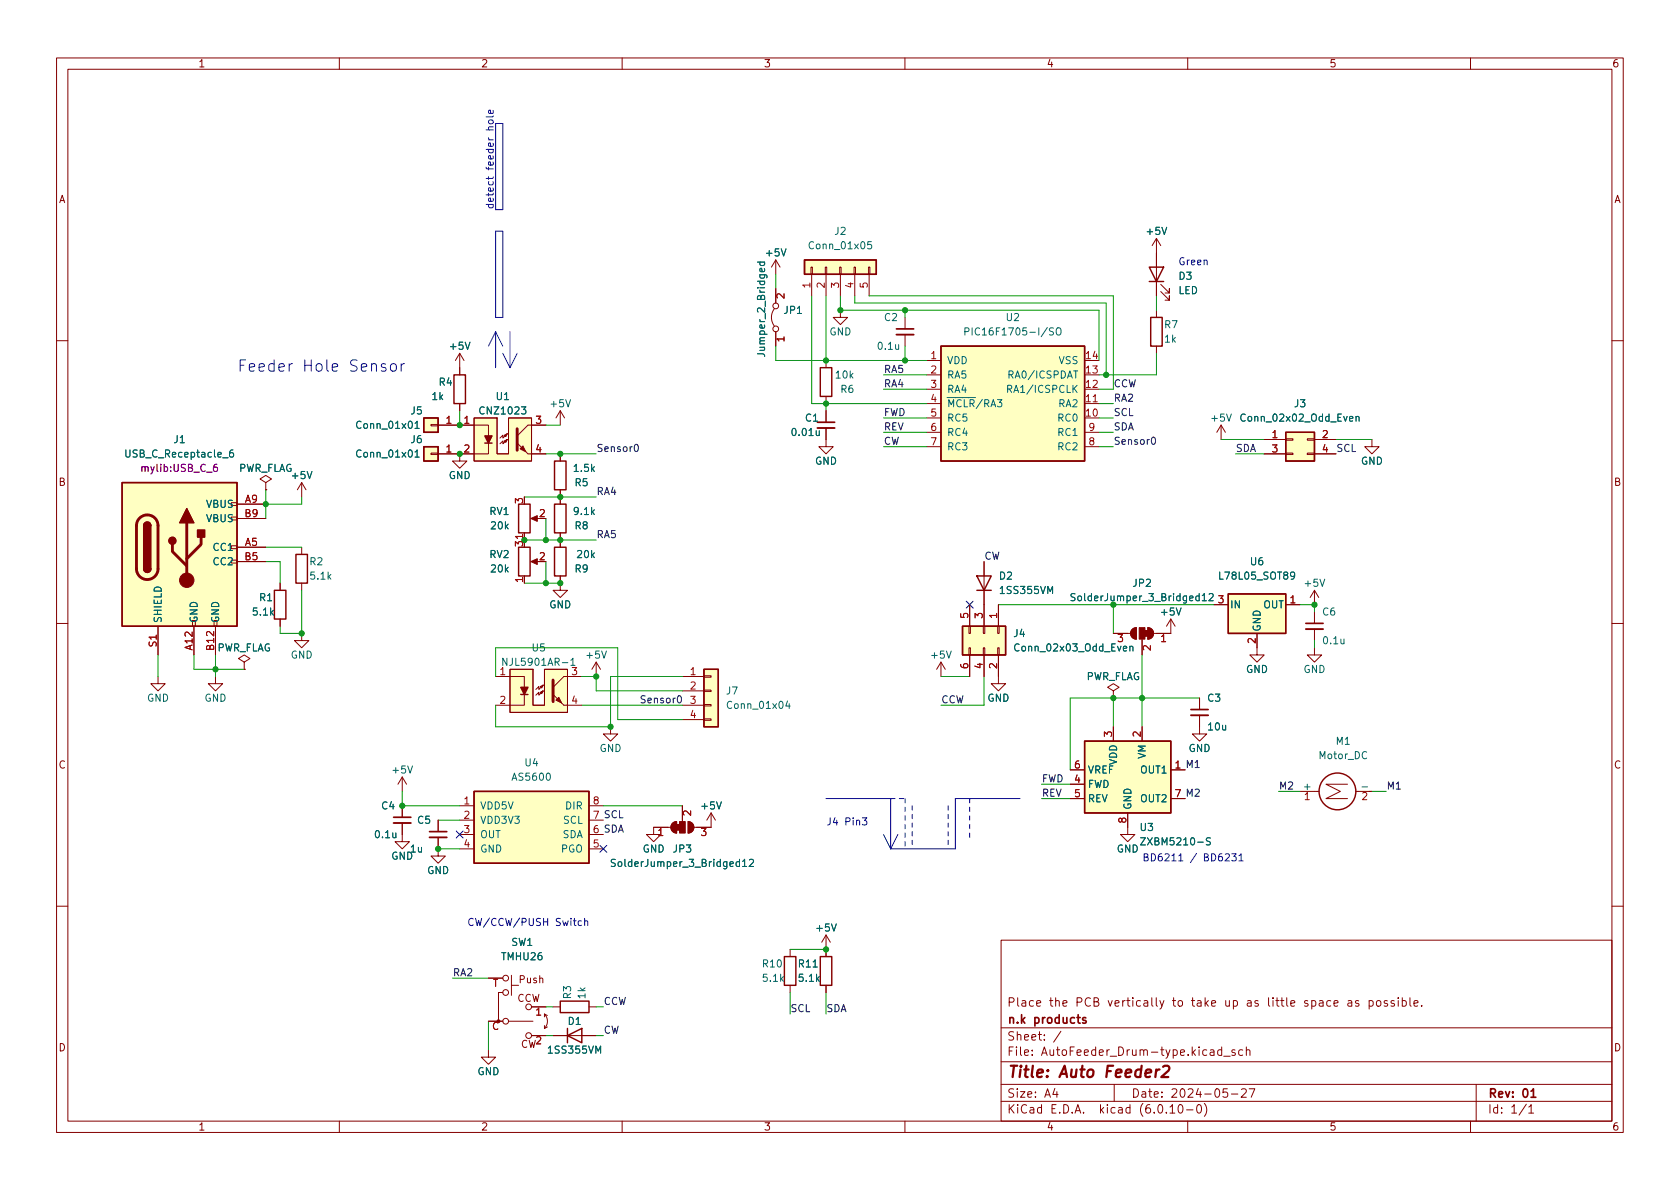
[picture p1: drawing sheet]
<svg xmlns="http://www.w3.org/2000/svg" width="297mm" height="210mm" viewBox="0 0 297 210" stroke-linecap="round" stroke-linejoin="round" font-family="sans-serif">
<g fill="none" stroke="#840000" stroke-width=".18">
<path d="M10 10.2h277v190.1h-277zM12 12.2h273v186.1h-273zM60 10.2v2M110 10.2v2M160 10.2v2M210 10.2v2M260 10.2v2M136.9 54.6a2.54 2.54 0 0 0 0 3.1M137.2 46v2.5M137.2 51v2.6M137.2 58.7v2.5M137.2 46l-.8 1.2"/>
<path d="M137.2 46l.7 1.2M143.4 47.2h.2v1.3h-.2zM143.5 48.5v3.8M145.9 47.2h.3v1.3h-.3zM146 48.5v3.8M148.5 47.2h.2v1.3h-.2zM148.6 54.9v1.2h1.3l-1.3 1.3-1.3-1.3h1.3M148.6 48.5v3.8M151 47.2h.3v1.3h-.3zM151.1 48.5v3.8M153.5 47.2h.3v1.3h-.3zM153.7 48.5v3.8"/>
<path d="M160 56.1v2.1M160 59.2v2M204.5 42.2v10.1M204.5 54.9v1.2M204.5 42.2l-.8 1.2M204.5 42.2l.7 1.2M205.2 51.6l1.6 1.5v-.8v.8h-.8M205.2 50.3l1.6 1.5v-.8v.8h-.8M10 60.2h2M76.2 75.1h1.3v.2h-1.3zM77.5 75.2h8.9v1.9M81.3 62.5l-.8 1.2"/>
<path d="M81.3 62.5v3.8M81.3 71.4v1.2M81.3 62.5l.7 1.2M83.8 73.9h4.1v6.4h2v-6.4h4.1v7.6h-10.2zM86.4 78.4v1.9h-8.9M89.2 77l.5-.3-.3 .5zM89.7 76.7l-.8 .8v-.5l-.5 .5M89.7 77.7l-.3 .5-.2-.2 .5-.3-.8 .8v-.5l-.5 .5M96.5 75.2h-3.2l-1.9 1.9M99.1 72.6l-.8 1.3M99.1 72.6v2.6M99.1 72.6l.7 1.3"/>
<path d="M146 75.7v3.3h1.3l-1.3 1.3-1.2-1.3h1.2M146 63.7v1.3M146 70.1v1.3M146 72.6v2.1M163.8 63.7h2.6M163.8 71.4h2.6M163.8 66.3h2.6M163.8 68.8h2.6M163.8 73.9h2.6M163.8 76.4h2.6M163.8 79h2.6M191.8 71.4h2.5"/>
<path d="M191.8 76.4h2.5M191.8 79h2.5M204.5 61.2v1.3M215.9 75.2l-.8 1.2M215.9 75.2v2.5M215.9 75.2l.8 1.2M223.5 77.7h3.8M227.3 77.6h1.3v.2h-1.3zM231.1 77.6h1.3v.2h-1.3zM232.4 77.7h3.8M242.6 77.7v1.3h1.2l-1.2 1.3-1.3-1.3h1.3M285 60.2h2"/>
<path d="M40.9 96.5h1v.5h-1zM40.9 91.4h1v.5h-1zM40.9 88.9h1v.5h-1zM41.9 96.8h5.1M41.9 89.1h5.1M41.9 99.3h5.1M41.9 91.7h5.1M47 85.3l1-.6-1-.6-1 .6 1 .6v1.3M47 86.6h.1M53.3 85.3l-.7 1.3M53.3 85.3v2.6M53.3 96.8v1.2"/>
<path d="M53.3 85.3l.8 1.3M76.2 80.1h1.3v.3h-1.3zM81.3 80.3v1.2h1.2l-1.2 1.3-1.3-1.3h1.3M93.3 80.3h3.2M94.2 99.3h1M94.2 91.7h1M99.1 80.3v1.2M99.1 86.6v2.5M99.1 94.2v2.6M174 99.3v11.4M223.5 80.3h3.8M227.3 80.1h1.3v.3h-1.3z"/>
<path d="M231.1 80.1h1.3v.3h-1.3zM232.4 80.3h3.8M10 110.2h2M27.9 119.6v1.3h1.3l-1.3 1.3-1.2-1.3h1.2M27.9 110.7v5.1M34.3 110.7v5.1M38.1 119.6v1.3h1.3l-1.3 1.3-1.3-1.3h1.3M38.1 110.7v5.1M43.2 117.1l1-.6-1-.7-1 .7 1 .6v1.3M43.2 118.4h.1M49.5 103.1v1.3M49.5 109.5v1.2"/>
<path d="M53.3 112v1.3h1.3l-1.3 1.2-1.2-1.2h1.2M53.3 103.1v1.3M87.6 119.6h5.1v1.9M90.2 118.4h4v6.3h2.1v-6.3h4v7.6h-10.1zM99.1 101.8v2.6h1.2l-1.2 1.3-1.3-1.3h1.3M102.9 119.6h-3.2l-1.9 1.9M105.4 117.1l-.8 1.3M105.4 117.1v2.5M105.4 117.1l.8 1.3M120.6 119.6h3.9M124.5 119.5h1.2v.3h-1.2zM166.4 117.1l-.8 1.3"/>
<path d="M166.4 117.1v2.5M166.4 117.1l.7 1.3M171.3 110.7h.3v1.3h-.3zM171.3 114.5h.3v1.3h-.3zM171.4 106.9v3.8M171.4 115.8v3.8M173.9 110.7h.2v1.3h-.2zM173.9 114.5h.2v1.3h-.2zM174 115.8v3.8M176.4 110.7h.3v1.3h-.3zM176.4 114.5h.3v1.3h-.3zM176.5 115.8v5.1h1.3l-1.3 1.3-1.2-1.3h1.2"/>
<path d="M176.5 106.9v3.8M196.8 112h3.1M200.2 111.3l.7-.3v2a1.02 1.02 0 0 1-.9-.6 1.02 1.02 0 0 1 .2-1.1zM201.9 113v2.8M202.9 111a1.02 1.02 0 0 1 1.1 1 1.02 1.02 0 0 1-1.1 1zM207 109.5l-.8 1.2M207 109.5v2.5h-3M207 109.5l.8 1.2M214.6 106.9h2.6M222.2 112v3.8h1.3l-1.3 1.3-1.2-1.3h1.2M227.3 106.9h2.6M232.4 114.5v1.3h1.3l-1.3 1.3-1.3-1.3h1.3"/>
<path d="M232.4 104.4l-.8 1.3M232.4 104.4v2.5M232.4 108.2v2M232.4 111.2v2.1M232.4 104.4l.8 1.3M285 110.2h2M71.1 137.4l-.7 1.3M71.1 137.4v2.5M71.1 137.4l.8 1.3M92.7 122.8v1.9h-5.1M95.5 121.4l.5-.2-.2 .5zM96 121.2l-.7 .7v-.5l-.6 .5"/>
<path d="M96 122.2l-.2 .5-.3-.3 .5-.2-.7 .7v-.5l-.6 .5M99.7 124.7h3.2M107.9 128.5v1.3h1.3l-1.3 1.3-1.2-1.3h1.2M120.6 122.2h3.9M120.6 124.7h3.9M120.6 127.2h3.9M124.5 127.1h1.2v.3h-1.2zM124.5 124.6h1.2v.2h-1.2zM124.5 122h1.2v.3h-1.2zM189.2 136.1h2.6M189.2 138.7h2.6M196.8 122.2l1.1-.7-1.1-.6-1 .6 1 .7v1.2"/>
<path d="M196.8 123.4h.1M196.8 128.5v2.6M201.9 128.5v2.6M207 136.1h2.5M212.1 126.5v3.3h1.3l-1.3 1.3-1.3-1.3h1.3M212.1 123.4v2.1M229.9 139.9h3.3M238.3 138.7h-3.9l2.6 1.2-2.6 1.3h3.9M239.7 139.9h2.9M71.1 145.5v3.3h1.3l-1.3 1.3-1.3-1.3h1.3M71.1 142.5v2M77.5 148.1v3.3h1.2l-1.2 1.2-1.3-1.2h1.3"/>
<path d="M77.5 145v2.1M81.3 142.5h2.5M81.3 145h2.5M81.3 147.6h2.5M81.3 150.1h2.5M104.1 142.5h2.6M104.1 145h2.6M104.1 147.6h2.6M104.1 150.1h2.6M118.6 146.3h-3v1.3h1.2l-1.2 1.2-1.3-1.2h1.3M119.6 145.3a1.02 1.02 0 0 0-1 1 1.02 1.02 0 0 0 1 1M119.6 145.3v2"/>
<path d="M120.6 142.5v2.8M121.7 145.3v2M121.7 145.3a1.02 1.02 0 0 1 1 1 1.02 1.02 0 0 1-1 1M125.7 143.8v2.5h-3M125.7 143.8l-.7 1.2M125.7 143.8l.8 1.2M189.2 141.2h2.6M199.4 143.8v3.8h1.3l-1.3 1.2-1.3-1.2h1.3M207 141.2h2.5M10 160.2h2M86.4 173h2.5M88.9 175.5h-.8v5.1"/>
<path d="M90.4 174.2h1.3M90.4 172.5v3.5M94 178h2.5M96.3 179.3v.5M96.3 179.3l.5 .3M96.3 179.3a1.8 1.8 0 0 1 0 2.6M97.8 178h1.3M104.1 178h1.3M139.7 167.9v1.3M139.7 174.2v1.3M146 165.3v3.9M146 174.2v1.3"/>
<path d="M146 165.3l-.7 1.3M146 165.3l.8 1.3M177 166.3h108v32h-108zM235.9 177.4l.7-.1-.1-.3-.4-.1-.2 .2v.8h.6M238.4 177h.5l.1 .9M239 177.3l-.5 .1a.29 .29 0 0 0-.2 .2 .29 .29 0 0 0 .2 .3h.5M240.2 177l-.3-.1-.3 .2 .1 .3 .5 .1v.4h-.6M242.1 177l.4-.1 .3 .3v.4l-.2 .3h-.5M242.1 176.9v1.5M243.5 177l.4-.1 .2 .3v.4l-.2 .3h-.4l-.1-.3v-.4zM245.3 177l-.4-.1-.2 .2 .1 .3 .5 .1v.4h-.6M246.5 177l-.4-.1-.2 .2 .1 .3 .5 .1v.4h-.6"/>
<path d="M247.2 176.4v.2M247.2 176.9v1M247.9 177l.5-.1 .2 .3v.4l-.1 .3h-.6M247.9 176.4v1.5M249.3 176.4v1.3l.2 .2M250 177.4l.7-.1-.1-.3-.4-.1-.2 .2 .1 .8h.5M251.4 177.8v.1M285 160.2h2M60 198.3v2M86.4 185.7v1.2h1.2l-1.2 1.3-1.3-1.3h1.3M86.4 180.6h2.5M89.9 180.6h4.3"/>
<path d="M94 183.1h2.5M96.3 181.4v.5M96.8 181.6l-.5 .3M97.8 183.1h7.6M110 198.3v2M160 198.3v2M177 194.8h108M177 191.8h108M177 187.8h108M177 181.8h108M186.5 192.5l-.4 1h1M186.9 193v1"/>
<path d="M187.6 182.4l-1.3 1.9M197 191.8v3M206.9 195.8l.4-.5v1.5M206.9 196.8h.8M208.5 195.4l.1-.1a.81 .81 0 0 1 .6 .7 .81 .81 0 0 1-.3 .8h-.1a.81 .81 0 0 1-.6-.6 .81 .81 0 0 1 .3-.8zM209.8 196.3h1.1M210 198.3v2M211.8 195.4l.1-.1a.81 .81 0 0 1 .6 .7 .81 .81 0 0 1-.3 .8h-.1a.81 .81 0 0 1-.6-.6 .81 .81 0 0 1 .3-.8zM212.9 195.1a1.72 1.72 0 0 1 0 2.3M216 185.7l-.4-.1-.3 .3v.4l.1 .3h.6M216 185.1v1.5M216.4 186.8h1.1"/>
<path d="M217 192.5h-.7l-.1 .7 .2-.1 .5 .1 .2 .2-.1 .5-.2 .1-.6-.1M217.7 193.5h1.2M218.4 185.7l-.4-.1-.2 .2 .1 .3 .5 .1v.4h-.6M219.5 192.7l.6-.2 .2 .2 .1 .3-1 1h1M219.7 185.7l-.4-.1-.3 .3v.4l.1 .3h.6M220.4 185.8l.2-.2 .3 .1 .1 .9M220.4 185.1v1.5M220.9 192.5h1l-.7 1.5M260 198.3v2M261 191.8v6.5M269.9 195.3l-1.3 1.9M270.3 195.8l.4-.5v1.5"/>
<path d="M270.3 196.8h.9"/>
<circle cx="137.2" cy="54.1" r=".51"/>
<circle cx="137.2" cy="58.2" r=".51"/>
<circle cx="89.4" cy="175.5" r=".51"/>
<circle cx="89.4" cy="173" r=".51"/>
<circle cx="93.5" cy="178" r=".51"/>
<circle cx="89.4" cy="180.6" r=".51"/>
<circle cx="93.5" cy="183.1" r=".51"/>
</g>
<path d="M158.5 58.2h3M144.5 74.7h3.1M230.9 110.2h3M210.6 125.5h3M69.6 144.5h3M75.9 147.1h3.1M192 180l-.4-.1-.2 .2 .1 .3 .5 .1v.4h-.6M270.7 193l.4-.5v1.5M270.7 194h.9" fill="none" stroke="#840000" stroke-width=".3"/>
<path d="M204.4 189.1l-.1 1.4M205 189.1l-.4 .1-.2 .3M205.6 188.7l.4-.2h.4a.45 .45 0 0 1 .3 .5l-.1 .3-1.3 1.2h1.3" fill="none" stroke="#840000" stroke-width=".4"/>
<g fill="none" stroke="#006464" stroke-width=".18">
<path d="M133.9 46.4h1.3M134.4 46.4l-.1 .3 .3 .3 .5-.2v-.4M154.1 42.7h-.6l-.1 .6 .2-.1 .4 .1 .1 .2v.4l-.2 .1-.5-.1M170.6 58.6h.6l.1-.2v-.3l-.7-.1v1.2M186.8 58.2l.3-.2a.43 .43 0 0 1 .5 .4v.4a.42 .42 0 0 1-.4 .5 .42 .42 0 0 1-.4-.5zM41.2 79.6h-.4a.86 .86 0 0 0 0 1.2l.4-.1 .1-.4-.2-.3-.4 .1-.1 .2M73.4 74.8l.4-.3v1.3M73.4 79.9l.4-.3v1.2M73.4 75.8h.7M178.2 68.8l.6-.1 .1-.1-.1-.3-.6-.2v1.3M178.4 66.3l.6-.1 .1-.2v-.3l-.7-.1v1.3M178.5 68.8l.4 .6"/>
<path d="M239.8 73.8l.1-.2 .3 .1 .1 .8M239.8 73.6v.9M73.4 80.8h.7M89.6 116.4v1.3l-.7-1.3v1.3M100.9 116.8l.4-.4v1.3M190.1 105h-.5l-.2 .1v.3l.6 .3 .1 .3-.3 .2h-.4M199.8 114.4l.2-.1h.3v.8M199.8 114.3v.8M212.6 105.3l.3-.3v1.2M212.6 106.2h.7M213.8 105.1l.5-.1 .2 .3-.8 .9h.8M139.2 124l-.3 .9h.8"/>
<path d="M139.5 124.4v.9M108.8 152h-.5l-.2 .1v.3l.6 .3 .1 .3-.2 .2h-.5M131.3 152.3l.4-.3v1.2M131.3 153.2h.7M132.5 152.1l.5-.1 .2 .3-.8 .9h.8M201.7 148.1h.8l-.8 1.3h.8M214 148.2l-.5-.1-.2 .2v.3l.6 .3 .1 .3-.2 .2h-.5"/>
</g>
<g fill="#ffffc2" stroke="#ffffc2" stroke-width=".18">
<path d="M142.2 46h12.7v2.5h-12.7z"/>
<path d="M227.3 76.4h5.1v5.1h-5.1z"/>
<path d="M166.4 61.2h25.4v20.3h-25.4z"/>
<path d="M83.8 73.9h4.1v6.4h2v-6.4h4.1v7.6h-10.2z"/>
<path d="M74.9 73.9h2.6v2.5h-2.6z"/>
<path d="M21.6 85.3h20.3v25.4h-20.3z"/>
<path d="M83.8 139.9h20.3v12.7h-20.3z"/>
<path d="M74.9 79h2.6v2.5h-2.6z"/>
<path d="M124.5 118.4h2.5v10.1h-2.5z"/>
<path d="M217.2 105h10.1v7h-10.1z"/>
<path d="M90.2 118.4h4v6.3h2.1v-6.3h4v7.6h-10.1z"/>
<path d="M170.2 110.7h7.6v5.1h-7.6z"/>
<path d="M191.8 131.1h15.2v12.7h-15.2z"/>
</g>
<g fill="none" stroke="#840000" stroke-width=".25">
<path d="M142.2 46h12.7v2.5h-12.7zM203.2 47.2h2.5l-1.2 2.6zM203.2 49.8h2.5M203.5 56.1h2v5.1h-2zM74.9 73.9h2.6v2.5h-2.6zM74.9 79h2.6v2.5h-2.6zM80.3 66.3h2v5.1h-2zM85.7 78.4h1.3M145 65h2.1v5.1h-2.1zM166.4 61.2h25.4v20.3h-25.4zM227.3 76.4h5.1v5.1h-5.1zM21.6 85.3h20.3v25.4h-20.3z"/>
<path d="M25.4 93a.64 .64 0 0 1 .6-.7 .64 .64 0 0 1 .7 .7M52.3 98h2.1v5.1h-2.1zM91.7 89.1h2v5.1h-2zM91.7 96.8h2v5h-2zM98 96.8h2.1v5h-2.1zM98 81.5h2.1v5.1h-2.1zM98 89.1h2.1v5.1h-2.1zM25.4 100.6a.64 .64 0 0 0 .6 .6 .64 .64 0 0 0 .7-.6M48.5 104.4h2v5.1h-2zM124.5 118.4h2.5v10.1h-2.5zM170.2 110.7h7.6v5.1h-7.6zM172.7 101.8h2.6l-1.3 2.6z"/>
<path d="M172.7 104.4h2.6M217.2 105h10.1v7h-10.1zM83.8 139.9h20.3v12.7h-20.3zM92.1 122.8h1.2M191.8 131.1h15.2v12.7h-15.2zM99.1 177h5v2.1h-5zM138.7 169.2h2v5h-2zM145 169.2h2.1v5h-2.1zM100.3 183.1l2.6-1.2v2.5zM100.3 181.9v2.5"/>
<circle cx="236.5" cy="139.9" r="3.3"/>
</g>
<g fill="#840000" stroke="#840000" stroke-width=".18">
<path d="M91.4 78.4l1.9 1.9z"/>
<path d="M92.5 78.9l.5 1-1.1-.5z"/>
<path d="M93.9 91.7l1.1-.5v1z"/>
<path d="M119.6 145.8h.5v1h-.5z"/>
<path d="M118.9 145.6l.7-.3v2a1.02 1.02 0 0 1-.9-.6 1.02 1.02 0 0 1 .2-1.1z"/>
<path d="M120.1 145.3h1.1v2h-1.1z"/>
<path d="M121.7 145.3a1.02 1.02 0 0 1 1 1 1.02 1.02 0 0 1-1 1z"/>
<path d="M93.9 99.3l1.1-.5v1z"/>
<path d="M97.8 122.8l1.9 1.9z"/>
<path d="M98.3 123.8l.5-.5 .5 1z"/>
<path d="M202.4 111.5h.5v1h-.5z"/>
<path d="M202.9 111a1.02 1.02 0 0 1 1.1 1 1.02 1.02 0 0 1-1.1 1z"/>
<path d="M201.4 111h1v2h-1z"/>
<path d="M200.2 111.3l.7-.3v2a1.02 1.02 0 0 1-.9-.6 1.02 1.02 0 0 1 .2-1.1z"/>
<circle cx="33" cy="102.6" r="1.27"/>
</g>
<path d="M91.4 75.8v3.8M24.7 91.6a1.91 1.91 0 0 1 2.1-.4 1.91 1.91 0 0 1 1.1 1.8v7.6a1.91 1.91 0 0 1-1.9 1.9 1.91 1.91 0 0 1-1.9-1.9v-7.8l.2-.6zM30.5 96.3v1.2l2.5 2.6M33 92.5v10.1M35.6 95v1.3l-2.6 2.5M97.8 120.3v3.8" fill="none" stroke="#840000" stroke-width=".51"/>
<g fill="#840000" stroke="#840000" stroke-width=".25">
<path d="M85.7 77.1h1.3l-.6 1.3z"/>
<path d="M25.4 100.6h1.3a.64 .64 0 0 1-.7 .6 .64 .64 0 0 1-.6-.6z"/>
<path d="M25.4 93h1.3v7.6h-1.3z"/>
<path d="M25.6 92.5a.64 .64 0 0 1 .7-.1 .64 .64 0 0 1 .4 .6h-1.3z"/>
<path d="M33 89.9l1.3 2.6h-2.6z"/>
<path d="M34.9 93.7h1.3v1.3h-1.3z"/>
<path d="M92.1 121.5h1.2l-.6 1.3z"/>
<circle cx="30.5" cy="95.6" r=".63"/>
</g>
<path d="M158.5 59.2h3M144.5 75.7h3.1M230.9 111.2h3M210.6 126.5h3M69.6 145.5h3M75.9 148.1h3.1" fill="none" stroke="#840000" stroke-width=".33"/>
<path d="M38.3 82.1l-.3 .1a.85 .85 0 0 0 0 1.2l.4-.1 .1-.5-.3-.2h-.3l-.2 .2" fill="none" stroke="#840084" stroke-width=".18"/>
<path d="M112.3 78.7l.1-.1a.68 .68 0 0 1 .5 .6 .68 .68 0 0 1-.5 .6l-.1-.1-.2-.3zM203.8 77.4l.1-.1a.68 .68 0 0 1 .4 .6 .68 .68 0 0 1-.4 .7 .84 .84 0 0 1-.1-1.2zM119.9 123.1l.2-.1a.68 .68 0 0 1 .4 .7 .68 .68 0 0 1-.4 .6l-.2-.1-.1-.4z" fill="none" stroke="#0f0f0f" stroke-width=".18"/>
<g fill="none" stroke="#0000c2" stroke-width=".18">
<path d="M87.2 19.5v.4l-.2 .2-.6-.1v-.5h.3l.1 .6M86.4 21.3l.6-.1 .2 .1v.3l-.2 .3h-.4l-.2-.3zM87.2 20.5l-.2 .2h-1M87.6 21.8h1.3v15.3h-1.3zM87.6 40.9h1.3v15.2h-1.3zM68.2 64.4l-.5-.1-.3 .3 .1 .3 .7 .2 .1 .2-.1 .2-.2 .1-.6-.1M69.1 64.5a.54 .54 0 0 1 .6-.2 .54 .54 0 0 1 .4 .4v.6a.54 .54 0 0 1-.5 .4 .54 .54 0 0 1-.6-.4zM70.9 64.3v1.3M71.5 64.3a.51 .51 0 0 0-.6 .4M146 141.2h11.5v8.9M152.5 144.6h.8l-.5 .5 .4 .1v.6l-.2 .1-.5-.1M156.2 147.6l1.3 2.5"/>
<path d="M158.7 147.6l-1.2 2.5M180.3 141.2h-11.4v8.9h-11.4M216.6 151.1l.5-.1 .3 .3-.8 .9h.8M217.8 151h.8l-.4 .5 .3 .1v.5l-.2 .1-.5-.1M219.1 151.3l.3-.3v1.2M219.1 152.2h.7M101.4 162.8h.5M101.6 162.4v1.1l.3 .2M102.8 162.9l-.3-.1-.3 .3 .1 .5h.5M103.4 162.9l.2-.1 .3 .1v.8M103.4 162.4v1.3"/>
</g>
<path d="M87.6 58.7v6.3M87.6 58.7l1.3 2.5M87.6 58.7l-1.2 2.5M90.2 58.7v6.3M88.9 62.5l1.3 2.5M91.4 62.5l-1.2 2.5" fill="none" stroke="#00f" stroke-width=".18"/>
<path d="M157.5 141.2h2.5M160 141.2v8.9M161.3 142.5v7.6M167.6 142.5v7.6M171.4 141.2v7.6" fill="none" stroke="#0000c2" stroke-width=".18" stroke-dasharray=".8 .8"/>
<g fill="none" stroke="#009600" stroke-width=".18">
<path d="M137.2 48.5v2.5M143.5 52.3v19.1h20.3M146 52.3v11.4M148.6 52.3v2.6h45.7v8.8M151.1 52.3v1.3h44.5v12.7M153.7 52.3h43.1v16.5h-2.5M160 54.9v1.2M204.5 52.3v2.6M81.3 72.6v2.6M96.5 75.2h2.6M137.2 61.2v2.5h26.6M146 71.4v1.2"/>
<path d="M156.2 66.3h7.6M156.2 73.9h7.6M156.2 79h7.6M156.2 68.8h7.6M156.2 76.4h7.6M160 61.2v2.5M194.3 73.9h2.5M194.3 71.4h2.5M194.3 79h2.5M194.3 76.4h2.5M204.5 62.5v3.8h-10.2M215.9 77.7h7.6"/>
<path d="M236.2 77.7h6.4M47 96.8h6.3M47 99.3h2.5v3.8M47 86.6v5.1M53.3 87.9v1.2h-6.3M92.7 95.5h12.7M92.7 87.9h12.7M96.5 80.3h8.9M96.5 91.7v3.8M96.5 99.3v3.8M218.4 80.3h5.1M27.9 115.8v3.8"/>
<path d="M34.3 115.8v2.6h8.9M38.1 115.8v3.8M53.3 104.4v7.6h-3.8v-1.3M87.6 119.6v-5.1h21.6v12.7h11.4M92.7 103.1h6.4M102.9 119.6h2.5v2.6h15.2M120.6 119.6h-12.7v8.9h-20.3v-3.8M166.4 119.6h5M174 119.6v5.1h-7.6M176.5 106.9h38.1M196.8 106.9v5.1M201.9 115.8v12.7"/>
<path d="M229.9 106.9h2.5v1.3M232.4 113.3v1.2M71.1 139.9v2.6h10.2M102.9 124.7h17.7M184.1 138.7h5.1M196.8 123.4v5.1M212.1 123.4h-22.9v12.7M226.1 139.9h3.8M242.6 139.9h2.5M77.5 150.1h3.8M77.5 145h3.8M106.7 142.5h13.9"/>
<path d="M184.1 141.2h5.1M80 173h6.4M96.5 178h1.3M105.4 178h1.3M139.7 175.5v3.8M139.7 167.9h6.3M146 175.5v3.8M86.4 180.6v5.1M96.5 183.1h1.3M105.4 183.1h1.3"/>
</g>
<path d="M170.8 106.3l1.3 1.2M172.1 106.3l-1.3 1.2M80.7 147l1.2 1.2M81.9 147l-1.2 1.2M106.1 149.5l1.2 1.2M107.3 149.5l-1.2 1.2" fill="none" stroke="#000084" stroke-width=".18"/>
<g fill="#009600" stroke="#009600" stroke-width=".18">
<circle cx="148.6" cy="54.9" r=".46"/>
<circle cx="146" cy="71.4" r=".46"/>
<circle cx="146" cy="63.7" r=".46"/>
<circle cx="160" cy="63.7" r=".46"/>
<circle cx="96.5" cy="103.1" r=".46"/>
<circle cx="71.1" cy="142.5" r=".46"/>
<circle cx="99.1" cy="103.1" r=".46"/>
<circle cx="38.1" cy="118.4" r=".46"/>
<circle cx="77.5" cy="150.1" r=".46"/>
<circle cx="53.3" cy="112" r=".46"/>
<circle cx="99.1" cy="95.5" r=".46"/>
<circle cx="81.3" cy="80.3" r=".46"/>
<circle cx="81.3" cy="75.2" r=".46"/>
<circle cx="92.7" cy="95.5" r=".46"/>
<circle cx="96.5" cy="95.5" r=".46"/>
<circle cx="47" cy="89.1" r=".46"/>
<circle cx="160" cy="54.9" r=".46"/>
<circle cx="195.6" cy="66.3" r=".46"/>
<circle cx="232.4" cy="106.9" r=".46"/>
<circle cx="201.9" cy="123.4" r=".46"/>
<circle cx="196.8" cy="123.4" r=".46"/>
<circle cx="196.8" cy="106.9" r=".46"/>
<circle cx="105.4" cy="119.6" r=".46"/>
<circle cx="107.9" cy="128.5" r=".46"/>
<circle cx="146" cy="167.9" r=".46"/>
<circle cx="99.1" cy="87.9" r=".46"/>
<circle cx="99.1" cy="80.3" r=".46"/>
</g>
<text font-size="2.8" fill="#0000c2" x="41.9" y="65.7">Feeder Hole Sensor</text>
<text font-size="2.8" fill="#840000" x="178" y="190.6">Title: Auto Feeder2</text>
<g font-size="2.1" fill="#840000">
<text x="178" y="178">Place the PCB vertically to take up as little space as possible.</text>
<text x="178" y="184">Sheet: /</text>
<text x="178" y="181">n.k products</text>
<text x="178" y="186.7">File: AutoFeeder_Drum-type.kicad_sch</text>
<text x="178" y="196.9">KiCad E.D.A. kicad (6.0.10-0)</text>
<text x="178" y="194.1">Size: A4</text>
<text x="200" y="194.1">Date: 2024-05-27</text>
<text x="263" y="194.1">Rev: 01</text>
<text x="263" y="196.9">Id: 1/1</text>
</g>
<g font-size="1.8" fill="#840000">
<text x="35" y="11.9">1</text>
<text x="85" y="11.9">2</text>
<text x="135" y="11.9">3</text>
<text x="185" y="11.9">4</text>
<text x="235" y="11.9">5</text>
<text x="285" y="11.9">6</text>
<text x="10.3" y="35.9">A</text>
<text x="285.3" y="35.9">A</text>
<text x="10.3" y="85.9">B</text>
<text x="285.3" y="85.9">B</text>
<text x="10.3" y="135.9">C</text>
<text x="285.3" y="135.9">C</text>
<text x="91.8" y="173.9">Push</text>
<text x="91.4" y="177.2">CCW</text>
<text x="10.3" y="185.9">D</text>
<text x="92" y="185.3">CW</text>
<text x="285.3" y="185.9">D</text>
<text x="35" y="199.9">1</text>
<text x="85" y="199.9">2</text>
<text x="135" y="199.9">3</text>
<text x="185" y="199.9">4</text>
<text x="235" y="199.9">5</text>
<text x="285" y="199.9">6</text>
</g>
<g font-size="1.8" fill="#0000c2">
<text x="87.3" y="37.1" transform="rotate(-90 87.3 37.1)">detect feeder hole</text>
<text x="208.3" y="46.9">Green</text>
<text x="146" y="145.9">J4 Pin3</text>
<text x="201.9" y="152.3">BD6211 / BD6231</text>
<text x="82.5" y="163.7">CW/CCW/PUSH Switch</text>
</g>
<g font-size="1.8" fill="#006464">
<text x="147.6" y="41.5">J2</text>
<text x="202.9" y="41.5">+5V</text>
<text x="135.6" y="45.3">+5V</text>
<text x="143.4" y="44.1">Conn_01x05</text>
<text x="208.3" y="52">LED</text>
<text x="208.5" y="49.5">D3</text>
<text x="138.7" y="55.5">JP1</text>
<text x="146.6" y="59.3">GND</text>
<text x="156.4" y="56.8">C2</text>
<text x="172" y="59.3">PIC16F1705-I/SO</text>
<text x="177.9" y="56.8">U2</text>
<text x="205.9" y="58">R7</text>
<text x="79.7" y="61.8">+5V</text>
<text x="135.3" y="62.6" transform="rotate(-90 135.3 62.6)">Jumper_2_Bridged</text>
<text x="155.3" y="61.8">0.1u</text>
<text x="167.4" y="64.4">VDD</text>
<text x="187.2" y="64.4">VSS</text>
<text x="206" y="60.6">1k</text>
<text x="76.4" y="70.7">1k</text>
<text x="77.7" y="68.2">R4</text>
<text x="87.8" y="70.7">U1</text>
<text x="147.9" y="66.9">10k</text>
<text x="148.7" y="69.5">R6</text>
<text x="167.4" y="66.9">RA5</text>
<text x="167.4" y="69.5">RA4</text>
<text x="179" y="69.5">RA1/ICSPCLK</text>
<text x="179" y="66.9">RA0/ICSPDAT</text>
<text x="63.4" y="75.8">Conn_01x01</text>
<text x="72.7" y="73.3">J5</text>
<text x="85.1" y="73.3">CNZ1023</text>
<text x="97.5" y="72">+5V</text>
<text x="140.2" y="77.1">0.01u</text>
<text x="142.4" y="74.5">C1</text>
<text x="167.4" y="72">~{MCLR}/RA3</text>
<text x="167.4" y="74.5">RC5</text>
<text x="167.4" y="77.1">RC4</text>
<text x="187.2" y="74.5">RC0</text>
<text x="187.2" y="72">RA2</text>
<text x="187.2" y="77.1">RC1</text>
<text x="214.3" y="74.5">+5V</text>
<text x="219.8" y="74.5">Conn_02x02_Odd_Even</text>
<text x="228.9" y="72">J3</text>
<text x="22.6" y="80.9">USB_C_Receptacle_6</text>
<text x="30.8" y="78.4">J1</text>
<text x="42" y="83.4">PWR_FLAG</text>
<text x="63.4" y="80.9">Conn_01x01</text>
<text x="72.7" y="78.4">J6</text>
<text x="101.6" y="83.4">1.5k</text>
<text x="144.1" y="82.2">GND</text>
<text x="167.4" y="79.6">RC3</text>
<text x="187.2" y="79.6">RC2</text>
<text x="240.6" y="82.2">GND</text>
<text x="36.5" y="89.8">VBUS</text>
<text x="51.7" y="84.7">+5V</text>
<text x="79.3" y="84.7">GND</text>
<text x="101.7" y="86">R5</text>
<text x="36.5" y="92.3">VBUS</text>
<text x="86.6" y="91.1">RV1</text>
<text x="86.9" y="93.6">20k</text>
<text x="101.6" y="91.1">9.1k</text>
<text x="101.7" y="93.6">R8</text>
<text x="37.9" y="97.4">CC1</text>
<text x="37.9" y="99.9">CC2</text>
<text x="54.8" y="99.9">R2</text>
<text x="86.6" y="98.7">RV2</text>
<text x="86.9" y="101.2">20k</text>
<text x="101.7" y="101.2">R9</text>
<text x="102.1" y="98.7">20k</text>
<text x="221.1" y="99.9">U6</text>
<text x="45.9" y="106.3">R1</text>
<text x="55" y="102.5">5.1k</text>
<text x="97.1" y="107.6">GND</text>
<text x="176.7" y="102.5">D2</text>
<text x="177" y="105">1SS355VM</text>
<text x="190.2" y="106.3">SolderJumper_3_Bridged12</text>
<text x="200.4" y="103.8">JP2</text>
<text x="215.9" y="102.5">L78L05_SOT89</text>
<text x="217.4" y="107.6">IN</text>
<text x="223.3" y="107.6">OUT</text>
<text x="230.8" y="103.8">+5V</text>
<text x="28.6" y="110.2" transform="rotate(-90 28.6 110.2)">SHIELD</text>
<text x="34.9" y="110.2" transform="rotate(-90 34.9 110.2)">GND</text>
<text x="38.7" y="110.2" transform="rotate(-90 38.7 110.2)">GND</text>
<text x="44.8" y="108.8">5.1k</text>
<text x="179.3" y="112.6">J4</text>
<text x="205.4" y="108.8">+5V</text>
<text x="222.9" y="111.8" transform="rotate(-90 222.9 111.8)">GND</text>
<text x="233.9" y="108.8">C6</text>
<text x="234.1" y="113.9">0.1u</text>
<text x="38.2" y="115.2">PWR_FLAG</text>
<text x="51.4" y="116.5">GND</text>
<text x="89.5" y="117.7">NJL5901AR-1</text>
<text x="94.1" y="115.2">U5</text>
<text x="101.1" y="119.4">3</text>
<text x="103.8" y="116.5">+5V</text>
<text x="164.8" y="116.5">+5V</text>
<text x="179.8" y="115.2">Conn_02x03_Odd_Even</text>
<text x="220.3" y="119">GND</text>
<text x="230.4" y="119">GND</text>
<text x="26" y="124.1">GND</text>
<text x="36.1" y="124.1">GND</text>
<text x="128.5" y="122.8">J7</text>
<text x="128.9" y="125.3">Conn_01x04</text>
<text x="174.6" y="124.1">GND</text>
<text x="191.9" y="120.3">PWR_FLAG</text>
<text x="213.5" y="124.1">C3</text>
<text x="213.7" y="129.2">10u</text>
<text x="236.3" y="131.7">M1</text>
<text x="69.5" y="136.8">+5V</text>
<text x="92.8" y="135.5">U4</text>
<text x="106" y="133">GND</text>
<text x="192.3" y="136.8">VREF</text>
<text x="197.5" y="135.3" transform="rotate(-90 197.5 135.3)">VDD</text>
<text x="201.8" y="136.8">OUT1</text>
<text x="202.6" y="134.2" transform="rotate(-90 202.6 134.2)">VM</text>
<text x="210.1" y="133">GND</text>
<text x="233.3" y="134.2">Motor_DC</text>
<text x="67.5" y="143.1">C4</text>
<text x="84.8" y="143.1">VDD5V</text>
<text x="90.8" y="138">AS5600</text>
<text x="100.1" y="143.1">DIR</text>
<text x="124.1" y="143.1">+5V</text>
<text x="192.3" y="139.3">FWD</text>
<text x="192.3" y="141.9">REV</text>
<text x="200" y="143.3" transform="rotate(-90 200 143.3)">GND</text>
<text x="201.8" y="141.9">OUT2</text>
<text x="230.6" y="139.7">+</text>
<text x="241" y="139.7">-</text>
<text x="66.4" y="148.2">0.1u</text>
<text x="73.8" y="145.7">C5</text>
<text x="84.8" y="145.7">VDD3V3</text>
<text x="84.8" y="148.2">OUT</text>
<text x="99.4" y="148.2">SDA</text>
<text x="99.6" y="145.7">SCL</text>
<text x="201.6" y="146.9">U3</text>
<text x="202.5" y="149.5">ZXBM5210-S</text>
<text x="69.2" y="152">GND</text>
<text x="72.6" y="150.7">1u</text>
<text x="75.5" y="154.6">GND</text>
<text x="84.8" y="150.7">GND</text>
<text x="99.2" y="150.7">PGO</text>
<text x="108.9" y="153.3">SolderJumper_3_Bridged12</text>
<text x="113.6" y="150.7">GND</text>
<text x="119.1" y="150.7">JP3</text>
<text x="197.4" y="150.7">GND</text>
<text x="90.4" y="167.3">SW1</text>
<text x="144.5" y="164.7">+5V</text>
<text x="88.8" y="169.8">TMHU26</text>
<text x="134.9" y="171.1">R10</text>
<text x="135" y="173.6">5.1k</text>
<text x="141.3" y="171.1">R11</text>
<text x="141.4" y="173.6">5.1k</text>
<text x="101" y="176.6" transform="rotate(-90 101 176.6)">R3</text>
<text x="103.5" y="176.6" transform="rotate(-90 103.5 176.6)">1k</text>
<text x="100.5" y="181.2">D1</text>
<text x="84.4" y="190.1">GND</text>
<text x="97.1" y="186.3">1SS355VM</text>
</g>
<g font-size="1.8" fill="#a90000">
<text x="138.7" y="52.8" transform="rotate(-90 138.7 52.8)">2</text>
<text x="143.3" y="50.9" transform="rotate(-90 143.3 50.9)">1</text>
<text x="145.8" y="50.9" transform="rotate(-90 145.8 50.9)">2</text>
<text x="148.3" y="50.9" transform="rotate(-90 148.3 50.9)">3</text>
<text x="150.9" y="50.9" transform="rotate(-90 150.9 50.9)">4</text>
<text x="153.4" y="50.9" transform="rotate(-90 153.4 50.9)">5</text>
<text x="138.7" y="60.4" transform="rotate(-90 138.7 60.4)">1</text>
<text x="164.6" y="63.5">1</text>
<text x="192.1" y="63.5">14</text>
<text x="164.6" y="66">2</text>
<text x="164.6" y="68.6">3</text>
<text x="164.6" y="71.1">4</text>
<text x="192.1" y="71.1">11</text>
<text x="192.1" y="68.6">12</text>
<text x="192.1" y="66">13</text>
<text x="78.9" y="74.9">1</text>
<text x="82.1" y="74.9">1</text>
<text x="94.8" y="74.9">3</text>
<text x="164.6" y="73.7">5</text>
<text x="164.6" y="76.2">6</text>
<text x="192.1" y="73.7">10</text>
<text x="192.5" y="76.2">9</text>
<text x="224.9" y="77.5">1</text>
<text x="233.8" y="77.5">2</text>
<text x="78.9" y="80">1</text>
<text x="82.1" y="80">2</text>
<text x="94.8" y="80">4</text>
<text x="164.6" y="78.7">7</text>
<text x="192.5" y="78.7">8</text>
<text x="224.9" y="80">3</text>
<text x="233.8" y="80">4</text>
<text x="43.3" y="88.9">A9</text>
<text x="92.5" y="89" transform="rotate(-90 92.5 89)">3</text>
<text x="43.3" y="91.4">B9</text>
<text x="95.4" y="91.4">2</text>
<text x="43.3" y="96.5">A5</text>
<text x="43.3" y="99.1">B5</text>
<text x="92.5" y="96.6" transform="rotate(-90 92.5 96.6)">31</text>
<text x="95.4" y="99.1">2</text>
<text x="92.5" y="103" transform="rotate(-90 92.5 103)">1</text>
<text x="215.4" y="106.7">3</text>
<text x="228.1" y="106.7">1</text>
<text x="171.2" y="109.3" transform="rotate(-90 171.2 109.3)">5</text>
<text x="173.7" y="109.3" transform="rotate(-90 173.7 109.3)">3</text>
<text x="176.3" y="109.3" transform="rotate(-90 176.3 109.3)">1</text>
<text x="197.6" y="113.5">3</text>
<text x="205.2" y="113.5">1</text>
<text x="222" y="113.8" transform="rotate(-90 222 113.8)">2</text>
<text x="27.7" y="114.4" transform="rotate(-90 27.7 114.4)">S1</text>
<text x="34" y="114.9" transform="rotate(-90 34 114.9)">A12</text>
<text x="37.8" y="114.9" transform="rotate(-90 37.8 114.9)">B12</text>
<text x="88.4" y="119.4">1</text>
<text x="122.1" y="119.4">1</text>
<text x="171.2" y="118.2" transform="rotate(-90 171.2 118.2)">6</text>
<text x="173.7" y="118.2" transform="rotate(-90 173.7 118.2)">4</text>
<text x="176.3" y="118.2" transform="rotate(-90 176.3 118.2)">2</text>
<text x="203.5" y="115" transform="rotate(-90 203.5 115)">2</text>
<text x="88.4" y="124.5">2</text>
<text x="101.1" y="124.5">4</text>
<text x="122.1" y="121.9">2</text>
<text x="122.1" y="124.5">3</text>
<text x="122.1" y="127">4</text>
<text x="196.6" y="130.3" transform="rotate(-90 196.6 130.3)">3</text>
<text x="201.7" y="130.3" transform="rotate(-90 201.7 130.3)">2</text>
<text x="190" y="135.9">6</text>
<text x="207.8" y="135.9">1</text>
<text x="82.1" y="142.2">1</text>
<text x="104.9" y="142.2">8</text>
<text x="190" y="138.4">4</text>
<text x="190" y="141">5</text>
<text x="207.8" y="141">7</text>
<text x="230.6" y="141.5">1</text>
<text x="240.8" y="141.5">2</text>
<text x="82.1" y="144.8">2</text>
<text x="82.1" y="147.3">3</text>
<text x="82.1" y="149.9">4</text>
<text x="104.9" y="149.9">5</text>
<text x="116.3" y="147.8">1</text>
<text x="122.2" y="144.3" transform="rotate(-90 122.2 144.3)">2</text>
<text x="124" y="147.8">3</text>
<text x="199.1" y="145.5" transform="rotate(-90 199.1 145.5)">8</text>
<text x="87.1" y="174.5">T</text>
<text x="94.8" y="179.6">1</text>
<text x="87" y="182.1">C</text>
<text x="94.8" y="184.7">2</text>
</g>
<g font-size="1.8" fill="#0f0f0f">
<text x="156.2" y="65.9">RA5</text>
<text x="156.2" y="68.5">RA4</text>
<text x="196.8" y="68.5">CCW</text>
<text x="196.8" y="71">RA2</text>
<text x="156.2" y="73.6">FWD</text>
<text x="156.2" y="76.1">REV</text>
<text x="196.8" y="73.6">SCL</text>
<text x="196.8" y="76.1">SDA</text>
<text x="105.4" y="79.9">Sensor0</text>
<text x="156.2" y="78.6">CW</text>
<text x="196.8" y="78.6">Sensor0</text>
<text x="218.4" y="79.9">SDA</text>
<text x="236.2" y="79.9">SCL</text>
<text x="105.4" y="87.5">RA4</text>
<text x="105.4" y="95.1">RA5</text>
<text x="174" y="99">CW</text>
<text x="113" y="124.4">Sensor0</text>
<text x="166.4" y="124.4">CCW</text>
<text x="207.8" y="135.9">1 M1</text>
<text x="184.1" y="140.9">REV</text>
<text x="184.1" y="138.3">FWD</text>
<text x="207.8" y="141">7 M2</text>
<text x="226.1" y="139.6">M2</text>
<text x="245.1" y="139.6">M1</text>
<text x="104.9" y="147.3">6 SDA</text>
<text x="104.9" y="144.8">7 SCL</text>
<text x="80" y="172.6">RA2</text>
<text x="106.7" y="177.7">CCW</text>
<text x="139.7" y="179">SCL</text>
<text x="146" y="179">SDA</text>
<text x="106.7" y="182.8">CW</text>
</g>
<text font-size="1.8" fill="#840084" x="25.2" y="83.4">mylib:USB_C_6</text>
</svg>
